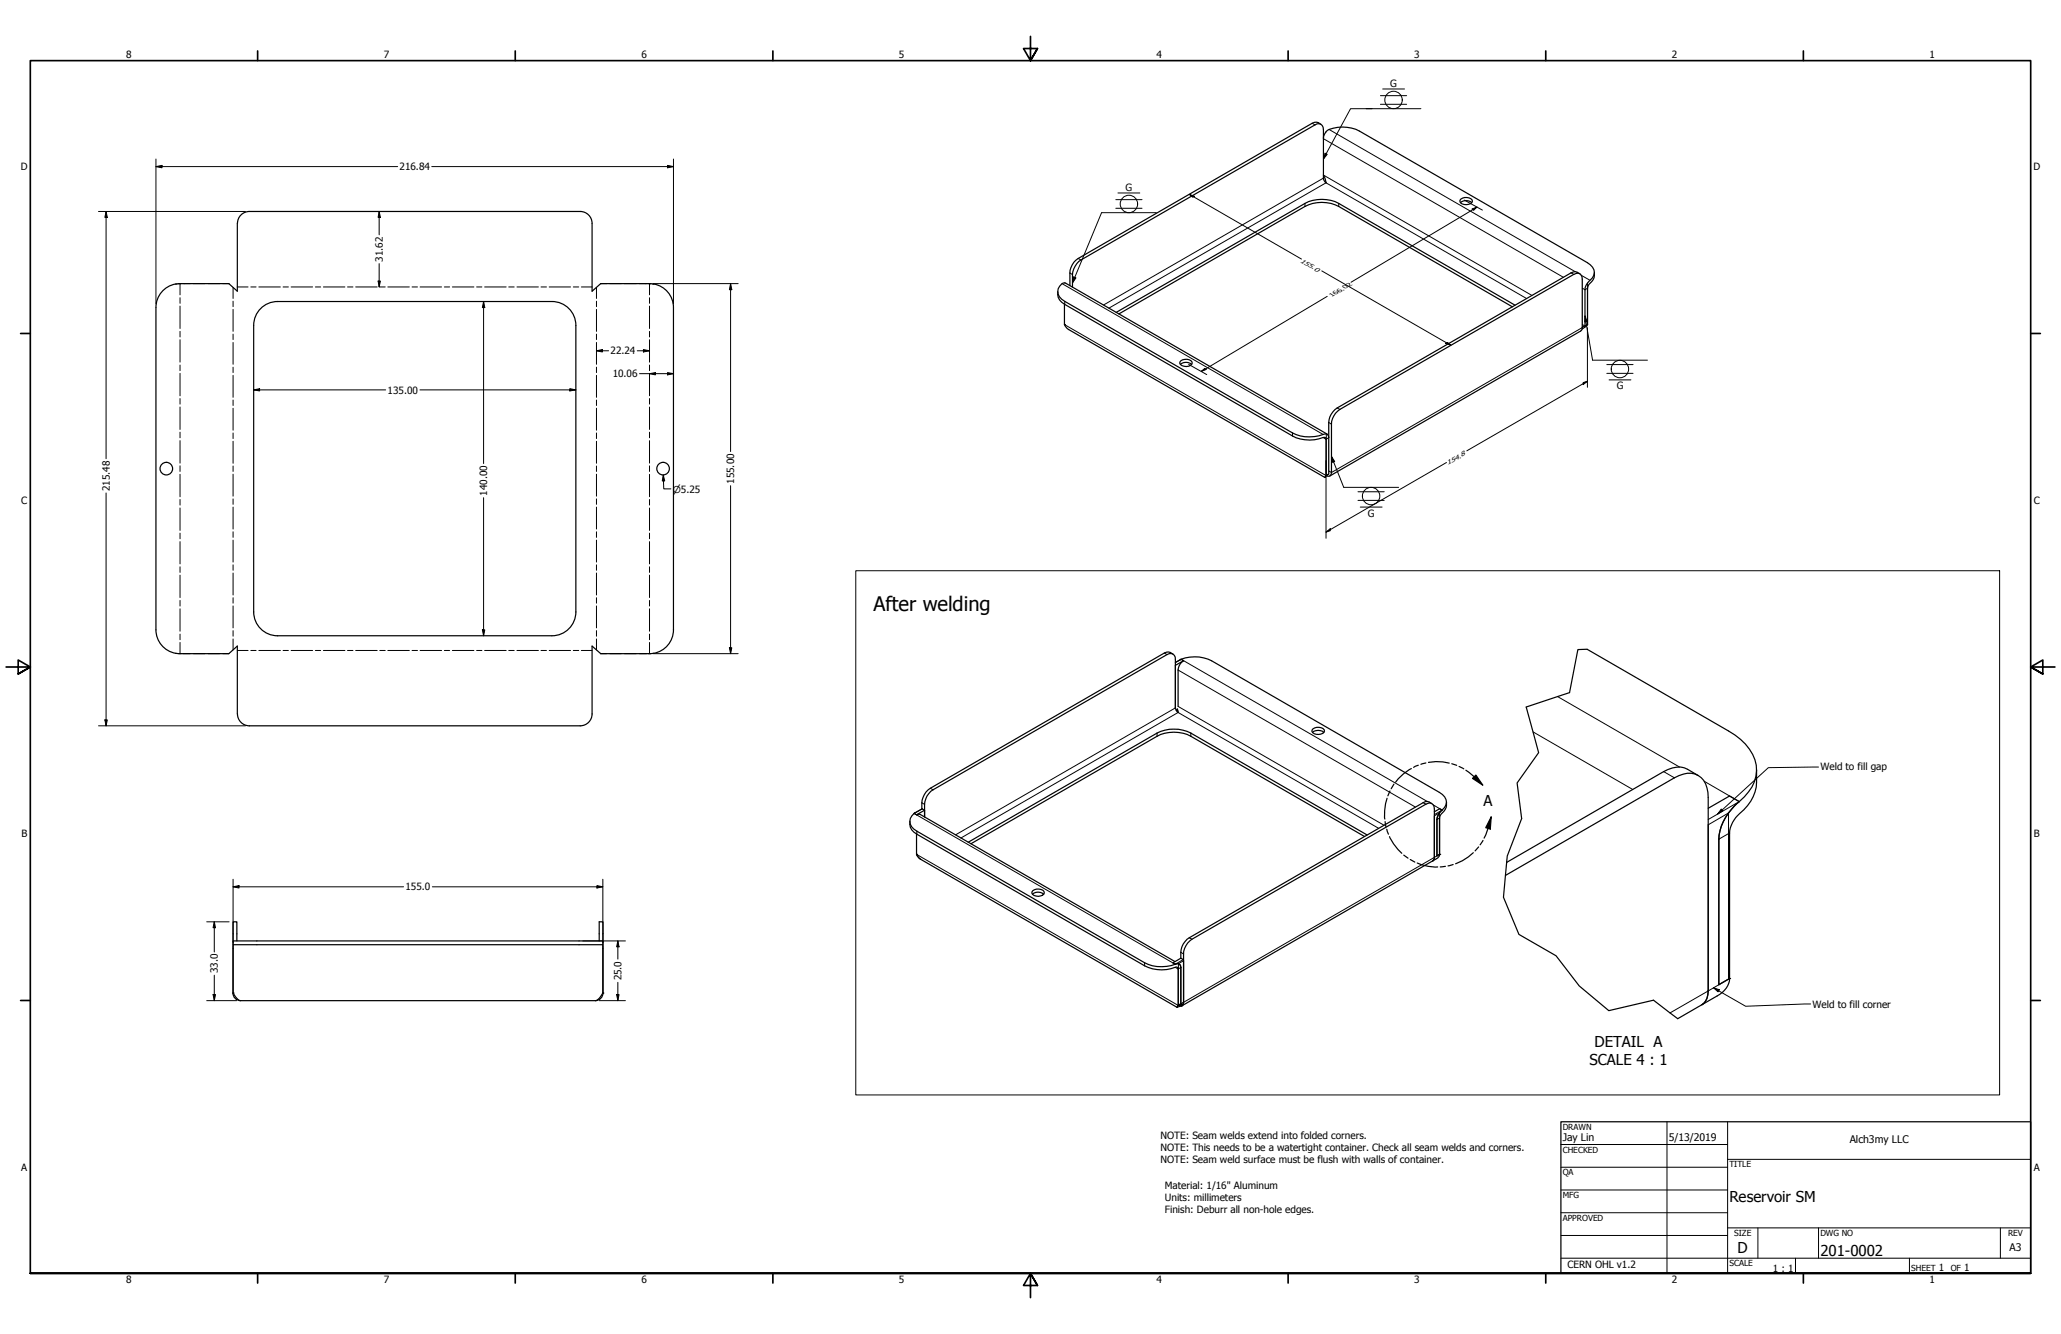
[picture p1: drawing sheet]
<svg xmlns="http://www.w3.org/2000/svg" width="864mm" height="559mm" viewBox="0 0 864 559" stroke-linecap="round" stroke-linejoin="round" font-family="sans-serif">
<!-- layer: Hidden (ANSI) -->
<g fill="none" stroke="#000" stroke-width=".42">
<path d="M74.2 118.9l-.5 .1M76 118.8l-1.2 .1M76.6 118.8h3.1M81 118.8h4.9M87.2 118.8h4.9M93.4 118.8h2.5M251.7 118.8h2.5M255.5 118.8h4.9M261.6 118.8h5M267.8 118.8h3.2M271.5 118.8l1.2 .1M273.4 118.9l.5 .1"/>
<path d="M73.7 273.7h.5M74.8 273.7l1.2 .1M76.6 273.8h3.1M81 273.8h4.9M87.2 273.8h4.9M93.4 273.8h2.5M251.7 273.8h2.5M255.5 273.8h4.9M261.6 273.8h5M267.8 273.8h3.2M272.7 273.7l-1.2 .1M273.9 273.7h-.5"/>
</g>
<g fill="#000">
<circle cx="95.9" cy="118.8" r=".19"/>
<circle cx="251.7" cy="118.8" r=".19"/>
<circle cx="95.9" cy="273.8" r=".19"/>
<circle cx="251.7" cy="273.8" r=".19"/>
</g>
<!-- layer: Bend Centerline (ANSI) -->
<g fill="none" stroke="#000" stroke-width=".42">
<path d="M75.4 118.8v4.7M272.2 118.8v4.7M75.4 124.7v2.4M75.4 128.2v9.4M75.4 138.8v2.4M97.7 120.4v4.6M97.7 126.2v2.3M97.7 129.6v9.2M97.7 140v2.2M99.4 120.2h4.5M105.1 120.2h2.2M108.5 120.2h9"/>
<path d="M118.6 120.2h2.2M122 120.2h9M132.1 120.2h2.3M135.5 120.2h9M145.6 120.2h2.3M149 120.2h9.1M159.1 120.2h2.3M162.5 120.2h9M172.7 120.2h2.2M176 120.2h9M186.2 120.2h2.2M189.5 120.2h9.1"/>
<path d="M199.7 120.2h2.2M203.1 120.2h9M213.2 120.2h2.3M216.6 120.2h9M226.7 120.2h2.3M230.1 120.2h9M240.2 120.2h2.3M243.6 120.2h4.5M249.9 120.4v4.6M249.9 126.2v2.3M249.9 129.6v9.2M249.9 140v2.2"/>
<path d="M272.2 124.7v2.4M272.2 128.2v9.4M272.2 138.8v2.4M75.4 142.3v9.4M75.4 152.9v2.4M75.4 156.4v9.4M97.7 143.4v9.2M97.7 153.8v2.3M97.7 157.2v9.2M249.9 143.4v9.2M249.9 153.8v2.3M249.9 157.2v9.2"/>
<path d="M272.2 142.3v9.4M272.2 152.9v2.4M272.2 156.4v9.4M75.4 166.9v2.4M75.4 170.5v9.4M97.7 167.6v2.3M97.7 171v9.2M249.9 167.6v2.3M249.9 171v9.2M272.2 166.9v2.4M272.2 170.5v9.4M75.4 181v2.4"/>
<path d="M75.4 184.6v9.4M75.4 195.1v2.4M75.4 198.7v9.4M97.7 181.4v2.3M97.7 184.8v9.3M97.7 195.2v2.3M97.7 198.6v9.2M249.9 181.4v2.3M249.9 184.8v9.3M249.9 195.2v2.3M249.9 198.6v9.2M272.2 181v2.4"/>
<path d="M272.2 184.6v9.4M272.2 195.1v2.4M272.2 198.7v9.4M75.4 209.2v2.4M75.4 212.8v9.4M97.7 209v2.3M97.7 212.4v9.2M249.9 209v2.3M249.9 212.4v9.2M272.2 209.2v2.4M272.2 212.8v9.4M75.4 223.3v2.4"/>
<path d="M75.4 226.9v9.3M75.4 237.4v2.4M97.7 222.8v2.3M97.7 226.3v9.2M97.7 236.6v2.3M249.9 222.8v2.3M249.9 226.3v9.2M249.9 236.6v2.3M272.2 223.3v2.4M272.2 226.9v9.3M272.2 237.4v2.4M75.4 240.9v9.4"/>
<path d="M75.4 251.5v2.4M75.4 255v9.4M97.7 240v9.2M97.7 250.4v2.3M97.7 253.8v9.2M249.9 240v9.2M249.9 250.4v2.3M249.9 253.8v9.2M272.2 240.9v9.4M272.2 251.5v2.4M272.2 255v9.4M75.4 265.6v2.4"/>
<path d="M75.4 269.1v4.7M97.7 264.2v2.3M97.7 267.7v4.5M99.4 272.5h4.5M105.1 272.5h2.2M108.5 272.5h9M118.6 272.5h2.2M122 272.5h9M132.1 272.5h2.3M135.5 272.5h9M145.6 272.5h2.3M149 272.5h9.1"/>
<path d="M159.1 272.5h2.3M162.5 272.5h9M172.7 272.5h2.2M176 272.5h9M186.2 272.5h2.2M189.5 272.5h9.1M199.7 272.5h2.2M203.1 272.5h9M213.2 272.5h2.3M216.6 272.5h9M226.7 272.5h2.3M230.1 272.5h9"/>
<path d="M240.2 272.5h2.3M243.6 272.5h4.5M249.9 264.2v2.3M249.9 267.7v4.5M272.2 265.6v2.4M272.2 269.1v4.7"/>
</g>
<!-- layer: Visible (ANSI) -->
<g fill="none" stroke="#000" stroke-width=".51">
<path d="M553.5 52.1a2.85 2.85 0 0 0-3.7-.5l-98 56.7a7.6 7.6 0 0 0-3.5 6.1v5.2M554.5 58.1a4.4 4.4 0 0 1 4.1-4.4 15.7 15.7 0 0 1 11.1 1.2l95.5 55.1a4.3 4.3 0 0 1 2.9 3.8 4.3 4.3 0 0 1-2.4 4.1 5 5 0 0 0-1.6 3.4v15.3l1.1-.6M554.5 73.3l1.1 3.3-.7-.9-.4-1.1v-20.2a2.17 2.17 0 0 0-1-2.3 2.17 2.17 0 0 0-2.5 .2l-98.1 56.6a8.2 8.2 0 0 0-3.5 6.1v5.3M555.6 76.3v.2M99.4 93.6v28.4l-3.5-3.2h-21a10 10 0 0 0-9.6 10v135M99.5 93.6a5 5 0 0 1 5-5h138.6a5 5 0 0 1 5 5M248.1 93.6v28.4l3.6-3.2h20.9a10 10 0 0 1 9.6 10v135M611.9 84.9a3.6 3.6 0 0 1 4.8 0M612.1 83.4a3.7 3.7 0 0 1 4.7 .4l.2 .5a3.2 3.2 0 0 1-5.2 .2zM662 114.7a2.82 2.82 0 0 0-3.7-.4l-98 56.6a7.7 7.7 0 0 0-3.5 6.1v21.6l-1.2 .6M668.1 114.1a5 5 0 0 1-2.2 5l-.7 1.6v15.3M108.8 129.7l1.8-1.6 2.1-1.1 3.6-.7h115a10 10 0 0 1 10 10v120a10 10 0 0 1-10 10h-115a10 10 0 0 1-10-10v-120l.7-3.6z"/>
<path d="M443.2 122.2a4.9 4.9 0 0 0 3 5.3l95.4 55.1a16.4 16.4 0 0 0 13.3 .6l.7 .3v.5v15.2M446 127.4v8.6l1.8 2 107.4 62M633.7 128.5l-72.7-42a15.5 15.5 0 0 0-14.2 0l-78 45M634.8 127.8l-73.8-42.6a15.5 15.5 0 0 0-14.2 0l-79.1 45.7M664.1 136.6l-1.1 .4M665.2 136l-2.3 1.8M665.2 136h.1M494.6 152.7a3.5 3.5 0 0 1 4.7 0M494.8 151.1a3.6 3.6 0 0 1 4.6 .4 2.17 2.17 0 0 1-3.3 1.9 1.58 1.58 0 0 1-1.7-1.8zM555.6 199.2l-.4 .8 .3-.5M555.8 199.3a1.37 1.37 0 0 0 1.5 0 1.37 1.37 0 0 0 .6-1.4v-20.2a7.9 7.9 0 0 1 3.5-6.2l98-56.6a2.16 2.16 0 0 1 2.6-.2 2.16 2.16 0 0 1 1 2.3v20.2l-.1 .7-.6 .8-105.1 60.7M556.1 181.9l-109.9-63.4a3.8 3.8 0 0 0-2.9 3 3.8 3.8 0 0 0 1.6 3.8l96.7 56.1a17.9 17.9 0 0 0 14.2 .3l.8 .9 .2 .7"/>
<path d="M556.5 198.8l-1.2 1M65.3 263.8a10 10 0 0 0 8.3 9.9M73.7 273.7l22.2 .1 3.5-3.2v28.5M273.9 273.7l-22.2 .1-3.6-3.2v28.5a5 5 0 0 1-5 4.9h-138.6a5 5 0 0 1-5-4.9M282.2 263.8a10 10 0 0 1-8.3 9.9M491.5 274a2.85 2.85 0 0 0-3.6-.4l-98.1 56.6a8.5 8.5 0 0 0-3.5 8.6M494.5 276.4a15.9 15.9 0 0 1 13.2 .4l95.4 55.1a4.3 4.3 0 0 1 3 3.8 4.3 4.3 0 0 1-2.4 4.2l-1.1 1.5-.5 1.9M494.5 276.4l.4-.2 1 .6-3.4 1.9M494.5 276.4l-2 1.1M495.9 276.8a4.8 4.8 0 0 0-2.3 3.9v15.2M665 272l59.3 34.2a21.8 21.8 0 0 1 11.6 14.3 15.5 15.5 0 0 1-5 13.3 28.9 28.9 0 0 0-10.2 14.1l-.5 3.6M492.9 297.6l.4-.6 .3 1.4"/>
<path d="M493.3 297l.3 1.4M493.6 298.4l-.7-.8-.4-1.1v-20.2a2.16 2.16 0 0 0-1-2.3 2.16 2.16 0 0 0-2.5 .2l-98 56.6a7.5 7.5 0 0 0-3.6 6.1v5.3M550 306.8a3.6 3.6 0 0 1 4.7 0M550.2 305.3a3.7 3.7 0 0 1 4.7 .4l.1 .6a3.3 3.3 0 0 1-5.3 .1zM599.9 336.6a2.73 2.73 0 0 0-3.6-.4l-98 56.6a8.2 8.2 0 0 0-3.5 8.6M606.1 336a5.2 5.2 0 0 1-2.2 5l-.7 1.6v15.3M711.6 324.9l-4.5-2.6a10.2 10.2 0 0 0-10 .9l-65.8 38.1M715.8 338.6l8.9-5.2 4.1 2.4a22.4 22.4 0 0 0-8.6 15.7M736 322.5a19.3 19.3 0 0 1-2.4 13.1l-2.9 3.6a13.7 13.7 0 0 0-6 9.8v60.9M381.3 344a4.9 4.9 0 0 0 2.9 5.4l95.4 55.2a15.9 15.9 0 0 0 13.3 .5l.7 .3v.5v15.2M383.3 340.6a4.2 4.2 0 0 0-2 4 4.2 4.2 0 0 0 2.9 3.6l95.4 55.1a15.7 15.7 0 0 0 12.8 .6M383.3 340.6l-.3 .1 1 .6"/>
<path d="M383.3 340.6l3-1.8 1.1 .6-3.4 1.9M384 349.4v8.5l1.8 2.1 107.4 62M384 341.3l1.6-.1 106.7 61.6M571.8 350.4l-72.8-42a15.5 15.5 0 0 0-14.2 0l-78 45M572.8 349.8l-73.8-42.7a16 16 0 0 0-14.2 0l-79.1 45.7M601 359.2v-20.3a2.17 2.17 0 0 0-1-2.3 2.17 2.17 0 0 0-2.5 .3l-98.1 56.5a7.9 7.9 0 0 0-3.5 6.2v20.3M601 359.2v.6l-.7 .8M601 359.2l-.1 .8-.6 .6M601 340l2.2-1.2 1.1 .5-1.7 2.1-.5 1.9M602.1 343.3v15.2l1-.6M603.1 357.9l.1 .5a4.6 4.6 0 0 1-2.9 2.2M603.2 357.9h-.1"/>
<path d="M720.2 351.5v61l4.1-2.4M432.6 374.6a3.5 3.5 0 0 1 4.7 0M432.8 373.1a3.6 3.6 0 0 1 4.7 .3l.1 .6a3.1 3.1 0 0 1-5.2 .1zM600.3 360.6l-105.1 60.7M630.8 366.7l70.8-40.9a9.4 9.4 0 0 1 11.3 0 10.6 10.6 0 0 1 2.9 8.2v81.1M97.7 394.7l.1-.6h154.7l.2 .6M97.7 394.7v21.3M99.3 394.1v-8h-1.6v8.6M251.1 394.1v-8h1.6v8.6M252.7 394.7v21.3M97.6 416a3.2 3.2 0 0 0 3.2 3.2M97.7 416l.1-20.3h154.7l.2 20.3"/>
<path d="M97.7 416a5.6 5.6 0 0 0 3.1 3.2h148.7a5.3 5.3 0 0 0 3.1-3.2M252.7 416a3.2 3.2 0 0 1-3.2 3.2M492.4 403.9a1.46 1.46 0 0 1 1.7-.1 1.46 1.46 0 0 1 .7 1.5v15.3l.6 .6M495.9 419.9l-.1 .7-.9 .8M495.9 419.9l-.3 1M495.9 402.5l-.1-.5-1-.6-3.4 2 1 .5M495.9 419.9l-1.1 .6M715.8 415.1a6.5 6.5 0 0 1-2.7 5.8M724.3 410.1l.4-.2a8.9 8.9 0 0 1-5.2 7.3l-6.4 3.7M724.7 409.9l-.4 .2M493.6 421.1l-.4 .9M493.6 421.1l1.8 .2"/>
<path d="M493.8 421.1h-.2M493.8 421.1l1.6 .1M494.8 420.5l-1 .6M494.8 420.5l.8 .4M494.9 421.4l-1.7 .6M495.4 421.3l-.5 .1M495.4 421.2v.1M495.6 420.9l-.2 .3M713.1 420.9l-10.1 5.8"/>
<circle cx="69.7" cy="196.3" r="2.64"/>
<circle cx="277.8" cy="196.3" r="2.64"/>
</g>
<!-- layer: Visible Narrow (ANSI) -->
<g fill="none" stroke="#000" stroke-width=".42">
<path d="M549.8 51.6l1.2 .7M554.5 58.1l100.6 58M556.9 54.2l103.1 59.6M554.5 74.6l-92.1 53.2M554.5 73.3l87.4 50.5M546.8 85.2v1.3M561 85.2v1.3M445 118.8l109.4 63.2M448.3 114.4l1.1 .6M451.8 108.3l1.1 .6M658.3 114.3l1.1 .6M662.6 115.3l3.6 2.1"/>
<path d="M665.2 118.6v17.4M446 136l109.6 63.2M446.2 126.2v1.3M639.6 125l-84-48.4-91 52.5M663 137.2l-105.1 60.7-1.1-.6M663 136l1.1 .6M663 120.7l1.1 .6 1.1-.5M556.8 177l1.1 .7M560.3 170.9l1.1 .6M541.6 181.4v1.2M554.4 183.3l1.2 .7M555.8 181.7v17.4"/>
<path d="M556.8 183.3l-1 .7M487.9 273.6l1.1 .6M492.5 277.6l2.4-1.4 103.1 59.5M492.5 296.5l-92.1 53.2M493.6 295.9l86.3 49.8M493.6 280.7l99.5 57.4M652.7 291.8l51.1 29.5M484.8 307.1v1.3M499 307.1v1.3M642.4 306.6l41.7 24.1M386.3 336.3l1.1 .6M386.4 338.8l-3.4 1.9 109.4 63.2 3.4-1.9"/>
<path d="M389.8 330.2l1.2 .6M596.3 336.2l1.2 .7M600.6 337.2l3.7 2.1-3.3 1.9M697.1 323.2l4.5 2.6M714.1 327.3l14.7 8.5-13 7.5M384 357.9l109.6 63.2M384.2 348.2v1.2M577.7 347l-84.1-48.6-90.9 52.6M601 341.8l2.1-1.2v17.3M602.1 358.5l-106.2 61.4M603.1 342.7l-1 .6M715.8 345.5l8.5-4.9v69.5"/>
<path d="M724.3 349.2l-4.1 2.3M631.3 361.1l.1 .1M494.8 398.9l1.1 .7M498.3 392.8l1.1 .6M479.6 403.3v1.3M492.4 405.2l1.2 .7M494.8 405.3l-1 .5M495.9 402.5l-2.1 1.2v17.4M720.2 412.5l-20.4 11.8"/>
</g>
<!-- layer: Visible (ANSI) -->
<g fill="#000">
<circle cx="446" cy="136" r=".25"/>
<circle cx="555.6" cy="199.2" r=".25"/>
<circle cx="384" cy="357.9" r=".25"/>
<circle cx="603.3" cy="357.9" r=".25"/>
<circle cx="97.7" cy="416" r=".25"/>
<circle cx="252.6" cy="416" r=".25"/>
<circle cx="724.7" cy="409.9" r=".25"/>
<circle cx="493.6" cy="421.1" r=".25"/>
</g>
<!-- layer: Break Line (ANSI) -->
<path d="M665 272l-3.8 .1-3.5 18-18.2 6.1 5.2 19.1-9 12.7 1.9 14.9-6 15.7-1.6 17.3 6.5 15.5 15.5 9 9.7 12.6 12.4 10.4 18.7-4.4 10.2 7.7" fill="none" stroke="#000" stroke-width=".51"/>
<!-- layer: Detail Boundary (ANSI) -->
<g fill="none" stroke="#000" stroke-width=".51">
<path d="M597.5 319.6l-2.1 .6M598.6 319.3a20.4 20.4 0 0 1 8.7 .4M608.3 319.9l2.1 .7M581.2 334.4a20.7 20.7 0 0 0-.9 8.7M582.4 331.3l-.9 2.1M584.1 328.5l-1.2 1.9M591.4 321.9a19.9 19.9 0 0 0-6.6 5.8M594.3 320.5l-2 .9M611.4 321.1l1.9 1M614.2 322.6l3.5 2.8 3.6 3.5M618.4 324.7l2.9 4.2-4.3-2.8zM580.4 344.2l.4 2.1"/>
<path d="M581.1 347.3l.7 2.1M582.2 350.5a21.4 21.4 0 0 0 5.2 6.9M588.2 358.2l1.8 1.3M617.3 357.2a20.4 20.4 0 0 1-7.4 4.6M619.6 354.8l-1.5 1.6M621.4 352l-1.2 1.9M624.8 342.2l-.3 5.1-1.9-.6zM624.8 342.2l-1.3 4.8-1.6 4.1M590.9 360l1.9 1.1M593.9 361.5a18.9 18.9 0 0 0 8.5 1.7M605.7 362.9l-2.2 .3M608.9 362.1l-2.2 .6"/>
</g>
<g fill="#000">
<path d="M618.4 324.7l2.9 4.2-4.3-2.8z" fill-rule="evenodd"/>
<path d="M624.8 342.2l-.3 5.1-1.9-.6z" fill-rule="evenodd"/>
</g>
<!-- layer: Border (ANSI) -->
<g fill="none" stroke="#000" stroke-width=".7">
<path d="M431.8 15.2v10.2l-2.9-5.1h5.8l-2.9 5.1 2.9-5.1M107.9 21.3v4.1M215.9 21.3v4.1M323.8 21.3v4.1M539.8 21.3v4.1M647.7 21.3v4.1M755.6 21.3v4.1M8.6 139.7h4.1M850.9 139.7h4.1M2.5 279.4h10.2l-5.1-2.9v5.8l5.1-2.9-5.1 2.9M861.1 279.4h-10.2l5.1-2.9v5.8l-5.1-2.9 5.1 2.9M8.6 419.1h4.1"/>
<path d="M850.9 419.1h4.1M12.7 533.4v-508h838.2v508h-838.2h838.2M107.9 533.4v4.1M215.9 533.4v4.1M323.8 533.4v4.1M434.7 538.5l-2.9-5.1 2.9 5.1h-5.8l2.9-5.1v10.2M539.8 533.4v4.1M647.7 533.4v4.1M755.6 533.4v4.1"/>
</g>
<!-- layer: Title (ANSI) -->
<g fill="none" stroke="#000" stroke-width=".42">
<path d="M654 479.4h69.9M698.5 469.9v63.5M723.9 469.9v63.5M654 488.9h69.9M654 498.5h69.9M723.9 485.6h127M654 508h69.9M654 517.5h69.9M723.9 514.3h127M736.6 514.3v12.7M762 514.3v12.7M838.2 514.3v12.7"/>
<path d="M654 527h196.9M752.3 527v6.4M800.1 527v6.4"/>
</g>
<path d="M654 469.9h196.9v63.5h-196.9z" fill="none" stroke="#000" stroke-width=".51"/>
<!-- layer: Sketch Geometry (ANSI) -->
<path d="M358.6 239.1h479.3v219.6h-479.3z" fill="none" stroke="#000" stroke-width=".42"/>
<!-- layer: Dimension (ANSI) -->
<g fill="none" stroke="#000" stroke-width=".42">
<path d="M65.3 69.8l2.6-.5v1zM65.3 69.8h101.3M65.3 66.6v60.7M180.9 69.8h101.3M279.7 69.3l2.5 .5-2.5 .5zM282.2 66.6v60.7M41.3 88.6h61.6M44.4 88.6l.6 2.5h-1.1zM44.4 88.6v103.6M158.9 88.6l.5 2.5h-1zM158.9 88.6v9.8M498.3 81.4l2.1 .8-.7 .4z"/>
<path d="M498.3 81.4l47 27.1M613.6 83.8l7.6 4.2M616.8 87.6l2.1-.9-1.4 1.3zM618.9 86.7l-52.8 31.5M158.4 117.7h1l-.5 2.5zM158.9 110.4v9.8M273.7 118.8h35.6M306.1 118.8l.5 2.5h-1zM306.1 118.8v70.4M553.8 113.5l54.1 31.2M202.6 126.3l.5 2.5h-1zM202.6 126.3v67.9"/>
<path d="M556.1 124.1l-52.7 31.5M665.2 137.3v24.9M249.9 146.9l2.5-.5v1zM249.9 146.9h5.1M267 146.9h5.2M268 156.5h14.2M269.6 146.4l2.6 .5-2.6 .5zM272.2 156.5l2.4-.4v.9zM279.7 156.1l2.5 .4-2.5 .5zM498.1 152.7l7.6 4.2M503.4 155.6l1.4-1.2 .7 .3zM605.8 143.8l.8-.4 1.3 1.3z"/>
<path d="M665.2 159.7l-50.6 29.1M106.3 163.3l2.5-.5v1zM106.3 163.3h55.3M176 163.3h65.3M238.8 162.8l2.5 .5-2.5 .5zM663.4 160.3l1.8-.6-1.8 1.4zM277.9 198.9l.6 2.5-1 .1zM277.9 198.9l.2 5.9h3M555.6 192.9v32.6M606.1 193.7l-50.5 29.2M44.4 206.5v97.5M202.6 208.5v57.8"/>
<path d="M306.1 203.5v70.3M555.6 222.9l1.8-1.4v.8zM202.1 263.8h1l-.5 2.5zM273.7 273.8h35.6M305.6 271.3h1l-.5 2.5zM41.3 304h61.6M43.9 301.6h1.1l-.6 2.4zM97.7 371.5l2.4-.5v1zM97.7 371.5h71.4M97.7 368.3v27.4M181.2 371.5h71.4M250.1 371l2.5 .5-2.5 .5z"/>
<path d="M252.6 368.3v27.4M86.6 386.1h9.4M89.8 386.1l.5 2.5h-1zM89.8 386.1v12.7M244.2 394.1h17.9M258.9 394.1l.5 2.5h-1zM258.9 394.1v7.7M86.6 419.2h12.6M89.3 416.6h1l-.5 2.6zM89.8 408.5v10.7M251.1 419.2h11M258.4 416.6h1l-.5 2.6z"/>
<path d="M258.9 411.5v7.7"/>
</g>
<g fill="#000">
<path d="M65.3 69.8l2.6-.5v1z" fill-rule="evenodd"/>
<path d="M279.7 69.3l2.5 .5-2.5 .5z" fill-rule="evenodd"/>
<path d="M44.4 88.6l.6 2.5h-1.1z" fill-rule="evenodd"/>
<path d="M158.9 88.6l.5 2.5h-1z" fill-rule="evenodd"/>
<path d="M498.3 81.4l2.1 .8-.7 .4z" fill-rule="evenodd"/>
<path d="M616.8 87.6l2.1-.9-1.4 1.3z" fill-rule="evenodd"/>
<path d="M158.4 117.7h1l-.5 2.5z" fill-rule="evenodd"/>
<path d="M202.6 126.3l.5 2.5h-1z" fill-rule="evenodd"/>
<path d="M306.1 118.8l.5 2.5h-1z" fill-rule="evenodd"/>
<path d="M249.9 146.9l2.5-.5v1z" fill-rule="evenodd"/>
<path d="M269.6 146.4l2.6 .5-2.6 .5z" fill-rule="evenodd"/>
<path d="M272.2 156.5l2.4-.4v.9z" fill-rule="evenodd"/>
<path d="M279.7 156.1l2.5 .4-2.5 .5z" fill-rule="evenodd"/>
<path d="M503.4 155.6l1.4-1.2 .7 .3z" fill-rule="evenodd"/>
<path d="M605.8 143.8l.8-.4 1.3 1.3z" fill-rule="evenodd"/>
<path d="M106.3 163.3l2.5-.5v1z" fill-rule="evenodd"/>
<path d="M238.8 162.8l2.5 .5-2.5 .5z" fill-rule="evenodd"/>
<path d="M663.4 160.3l1.8-.6-1.8 1.4z" fill-rule="evenodd"/>
<path d="M277.9 198.9l.6 2.5-1 .1z" fill-rule="evenodd"/>
<path d="M555.6 222.9l1.8-1.4v.8z" fill-rule="evenodd"/>
<path d="M202.1 263.8h1l-.5 2.5z" fill-rule="evenodd"/>
<path d="M305.6 271.3h1l-.5 2.5z" fill-rule="evenodd"/>
<path d="M43.9 301.6h1.1l-.6 2.4z" fill-rule="evenodd"/>
<path d="M97.7 371.5l2.4-.5v1z" fill-rule="evenodd"/>
<path d="M250.1 371l2.5 .5-2.5 .5z" fill-rule="evenodd"/>
<path d="M89.8 386.1l.5 2.5h-1z" fill-rule="evenodd"/>
<path d="M258.9 394.1l.5 2.5h-1z" fill-rule="evenodd"/>
<path d="M89.3 416.6h1l-.5 2.6z" fill-rule="evenodd"/>
<path d="M258.4 416.6h1l-.5 2.6z" fill-rule="evenodd"/>
</g>
<!-- layer: Symbol (ANSI) -->
<g fill="none" stroke="#000" stroke-width=".42">
<path d="M579.4 37.3h9.1M572.5 45.5h22.9M574.9 45.5h-9l-11.4 21.1M578.4 40.1h11M578.4 43.7h11M555.2 64.2l.9 .4-1.6 2zM467.6 83.6h10.9M467.6 87.2h10.9M468.4 80.8h9.2M484.5 89.1h-22.9l-12.2 29.4M449.9 116l.9 .4-1.4 2.1zM664.1 132.3l.9 2.4-1 .2z"/>
<path d="M664.1 132.3l3.2 18.6h23M673.3 156.4h11M673.3 152.7h11M674.2 159.1h9.2M557.9 191.2l1.3 2.1-.8 .4zM557.9 191.2l5.2 13h22.9M569 209.6h11M569 206h11M570 212.4h9.1M721.2 339l.7 .7-2.2 1.3zM762 321.3l-21 .3-21.3 19.4M718 413.8l2.4 .8-.5 .9z"/>
<path d="M718 413.8l13.5 7.7 27.2-.9"/>
<circle cx="583.9" cy="41.9" r="3.7"/>
<circle cx="473" cy="85.4" r="3.7"/>
<circle cx="678.8" cy="154.6" r="3.7"/>
<circle cx="574.5" cy="207.8" r="3.7"/>
</g>
<g fill="#000">
<path d="M555.2 64.2l.9 .4-1.6 2z" fill-rule="evenodd"/>
<path d="M449.9 116l.9 .4-1.4 2.1z" fill-rule="evenodd"/>
<path d="M664.1 132.3l.9 2.4-1 .2z" fill-rule="evenodd"/>
<path d="M557.9 191.2l1.3 2.1-.8 .4z" fill-rule="evenodd"/>
<path d="M721.2 339l.7 .7-2.2 1.3z" fill-rule="evenodd"/>
<path d="M718 413.8l2.4 .8-.5 .9z" fill-rule="evenodd"/>
</g>
<text font-size="8.4" x="366.1" y="255.8">After welding</text>
<g font-size="6.3">
<text x="621.6" y="337.7">A</text>
<text x="668.1" y="438.6">DETAIL A</text>
<text x="666.1" y="446.2">SCALE 4 : 1</text>
<text x="724.7" y="503.4">Reservoir SM</text>
<text x="728.1" y="524.9">D</text>
<text x="762.8" y="526.2">201-0002</text>
</g>
<g font-size="4.4">
<text x="654.8" y="477.8">Jay Lin</text>
<text x="699.3" y="478">5/13/2019</text>
<text x="775.1" y="479">Alch3my LLC</text>
<text x="842.1" y="524.2">A3</text>
</g>
<g font-size="4.2">
<text x="52.8" y="24.4">8</text>
<text x="160.8" y="24.4">7</text>
<text x="268.7" y="24.4">6</text>
<text x="376.7" y="24.4">5</text>
<text x="484.6" y="24.4">4</text>
<text x="592.6" y="24.4">3</text>
<text x="700.5" y="24.4">2</text>
<text x="808.5" y="24.4">1</text>
<text x="582.5" y="36.3">G</text>
<text x="8.8" y="71.4">D</text>
<text x="167.4" y="71.3">216.84</text>
<text x="852" y="71.4">D</text>
<text x="471.6" y="79.9">G</text>
<text x="160.4" y="109.6" transform="rotate(-90 160.4 109.6)">31.62</text>
<text x="255.8" y="148.5">22.24</text>
<text x="256.7" y="158.1">10.06</text>
<text x="162.4" y="164.8">135.00</text>
<text x="677.4" y="163.1">G</text>
<text x="307.7" y="202.7" transform="rotate(-90 307.7 202.7)">155.00</text>
<text x="46" y="205.7" transform="rotate(-90 46 205.7)">215.48</text>
<text x="204.2" y="207.7" transform="rotate(-90 204.2 207.7)">140.00</text>
<text x="8.9" y="211.1">C</text>
<text x="852.2" y="211.1">C</text>
<text x="573.2" y="216.4">G</text>
<text x="762.8" y="322.5">Weld to fill gap</text>
<text x="9" y="350.8">B</text>
<text x="852.2" y="350.8">B</text>
<text x="169.9" y="373">155.0</text>
<text x="91.3" y="407.7" transform="rotate(-90 91.3 407.7)">33.0</text>
<text x="260.4" y="410.7" transform="rotate(-90 260.4 410.7)">25.0</text>
<text x="759.5" y="422.1">Weld to fill corner</text>
<text x="486.3" y="477">NOTE: Seam welds extend into folded corners.</text>
<text x="486.3" y="482">NOTE: This needs to be a watertight container. Check all seam welds and corners.</text>
<text x="8.9" y="490.5">A</text>
<text x="486.3" y="487">NOTE: Seam weld surface must be flush with walls of container.</text>
<text x="852.2" y="490.5">A</text>
<text x="488.1" y="498">Material: 1/16&quot; Aluminum</text>
<text x="488.1" y="503">Units: millimeters</text>
<text x="488.1" y="508">Finish: Deburr all non-hole edges.</text>
<text x="656.8" y="531.1">CERN OHL v1.2</text>
<text x="742.9" y="532.6">1 : 1</text>
<text x="812.4" y="532.6">1</text>
<text x="823" y="532.6">1</text>
<text x="52.8" y="537.5">8</text>
<text x="160.8" y="537.5">7</text>
<text x="268.7" y="537.5">6</text>
<text x="376.7" y="537.5">5</text>
<text x="484.6" y="537.5">4</text>
<text x="592.6" y="537.5">3</text>
<text x="700.5" y="537.5">2</text>
<text x="808.5" y="537.5">1</text>
</g>
<text font-size="4" x="281.9" y="206.3">⌀5.25</text>
<g font-size="3.5">
<text x="654.8" y="473.2">DRAWN</text>
<text x="654.8" y="482.8">CHECKED</text>
<text x="724.7" y="488.9">TITLE</text>
<text x="654.8" y="492.3">QA</text>
<text x="654.8" y="501.8">MFG</text>
<text x="654.8" y="511.4">APPROVED</text>
<text x="726.7" y="517.7">SIZE</text>
<text x="762.8" y="517.7">DWG NO</text>
<text x="841.4" y="517.7">REV</text>
<text x="724.7" y="530.4">SCALE</text>
<text x="800.9" y="532.6">SHEET</text>
<text x="817.4" y="532.6">OF</text>
</g>
<g font-size="2.7">
<text x="544.6" y="109.6" transform="rotate(30 544.6 109.6)">155.0</text>
<text x="606.7" y="194.9" transform="rotate(-30 606.7 194.9)">154.8</text>
</g>
<text font-size="2.6" x="558" y="124.5" transform="rotate(-31 558 124.5)">166.02</text>
</svg>
